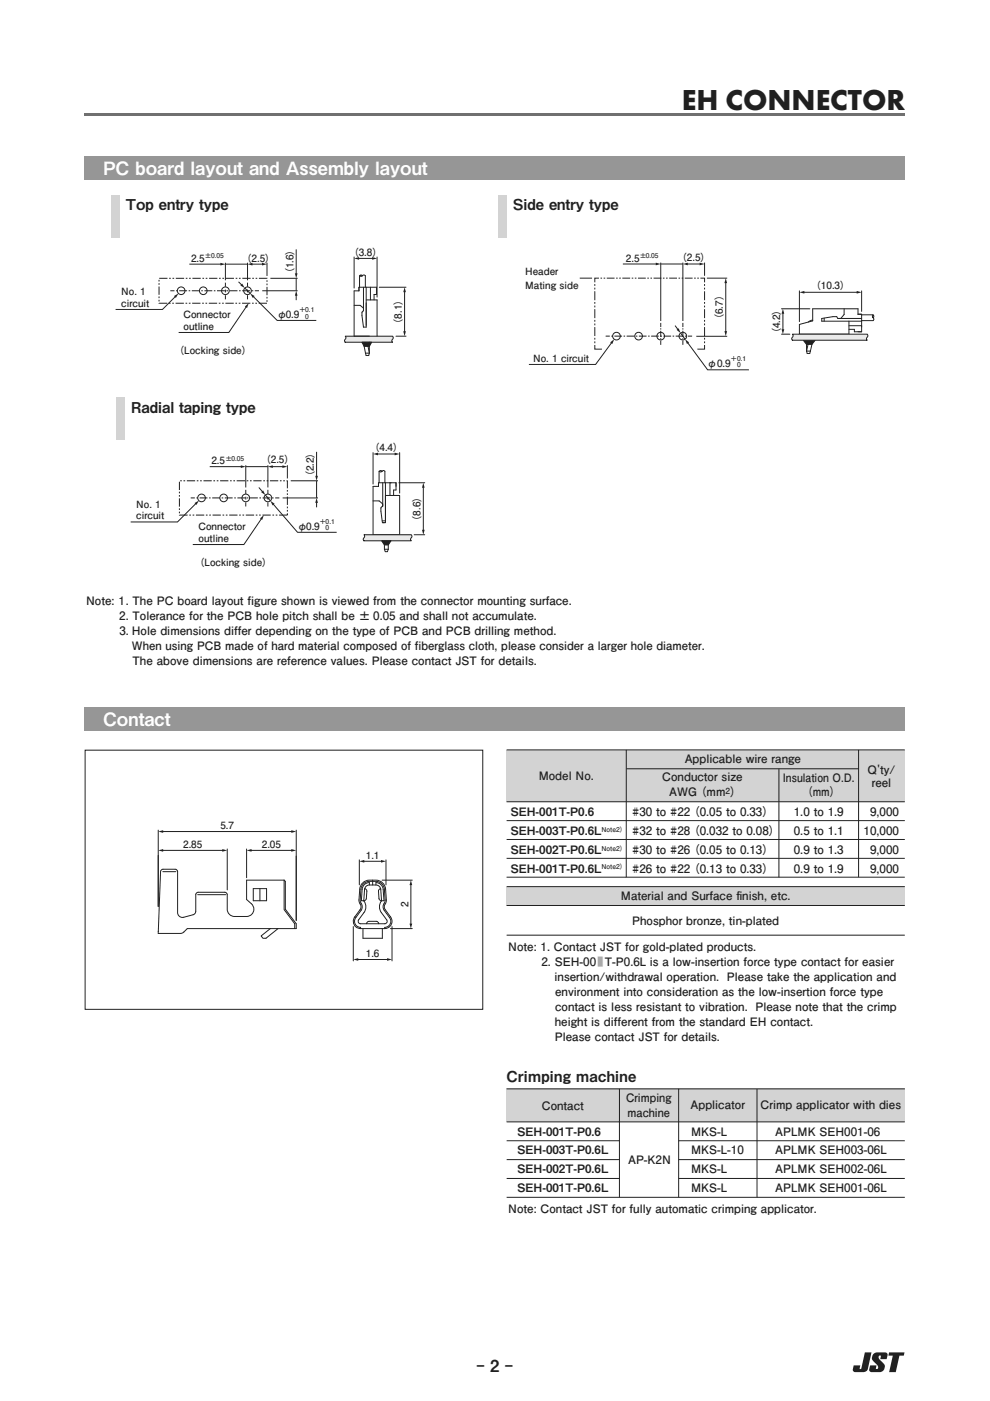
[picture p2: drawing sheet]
<svg xmlns="http://www.w3.org/2000/svg" width="210mm" height="297mm" viewBox="0 0 210 297" stroke-linecap="round" stroke-linejoin="round" font-family="sans-serif">
<g fill="#231f20">
<path d="M188.6 286.7h3.3l-.2 .7h-.9l-.8 3.5h-1.4l.8-3.5h-1z"/>
<path d="M183.4 286.7h1.4l-.7 3.6a.98 .98 0 0 1-1.1 .6h-1.6a.49 .49 0 0 1-.5-.6l.2-.8h1.4l-.2 .7h.3z"/>
<path d="M185.4 287l.6-.3h1.7a.5 .5 0 0 1 .6 .6l-.2 .9h-1.4l.1-.8a.47 .47 0 0 0-.5 .4 .47 .47 0 0 0 .4 .6l.2 .2a1.22 1.22 0 0 1 .8 1.3 1.22 1.22 0 0 1-1.1 1h-1.7a.5 .5 0 0 1-.5-.6l.2-.8h1.3l-.1 .7a.47 .47 0 0 0 .5-.4 .47 .47 0 0 0-.4-.5l-.2-.2a1.25 1.25 0 0 1-.3-2.1z"/>
</g>
<path d="M18.1 159.1h84.3v54.9h-84.3z" fill-rule="evenodd" fill="#fff"/>
<path d="M18.1 159.1h84.3v54.9h-84.3z" fill="none" stroke="#231f20" stroke-width=".21"/>
<path d="M30.3 162.6h60.4v42.2h-60.4z" fill-rule="evenodd" fill="#fff"/>
<g fill="none" stroke="#231f20" stroke-width=".21">
<path d="M34.4 176.3h27.6M34.5 184.8h2.8M41.9 189.7h6M53.7 188.4h2.8v2.6h-2.8zM55.1 188.4v2.6M57.3 196.9l-1.9 1.5 .4 .5h.6l2.6-2M60.3 186.6h-8v4.1a2.92 2.92 0 0 1 1.5 1.7 1.54 1.54 0 0 1-1.5 1.9h-2.6a1.54 1.54 0 0 1-1.5-1.5v-3.1l-.3-.5h-5.9l-.4 .2-.1 .3v3.5a.77 .77 0 0 1-.6 .7l-2.2 .6a1.03 1.03 0 0 1-1-1l-.1-8.9-.4-.3-2.9 .1-.2 .4-.5 13.1h4.7a1.87 1.87 0 0 0 1.4-1h23.1v-1l-2.3-3.1v-5.9l-.2-.3v6.3l2.2 3v1M75.3 194.4a1.54 1.54 0 0 0-.2 1.6 1.54 1.54 0 0 0 1.4 .9M75.5 194.5a1.28 1.28 0 0 0-.2 1.4 1.28 1.28 0 0 0 1.2 .7v.3M76.1 195a.51 .51 0 0 0-.1 .6 .51 .51 0 0 0 .5 .3h5.1a.51 .51 0 0 0 .5-.3 .51 .51 0 0 0-.1-.6M76.5 196.9h5.1M77 196.9v2h4.1v-2"/>
<path d="M77.3 188.4l.3 .1 .2 .5-.1 1.5-.3 .4-.2 .1M77.8 195.9v-.3l.5-.3h1.5l.5 .3v.3M78.3 187.6v-.5a1.54 1.54 0 0 0-1.5 1.5l-.2 2.4h.6M79 186.6v1M79.7 187.6v-.5a1.54 1.54 0 0 1 1.6 1.5l.1 2.4h-.5l-.4-.3-.2-1.7M80.7 188.4l-.2 .1-.2 .5M82 195a3.3 3.3 0 0 1-1.4-3.5l.3-.6-.1-2.3a1.03 1.03 0 0 0-1.1-1h-1.4a1.03 1.03 0 0 0-1 1l-.1 2.5a2.05 2.05 0 0 1 0 2.4l-1.1 1.5M82.6 194.5a1.28 1.28 0 0 1 .2 1.4 1.28 1.28 0 0 1-1.2 .7v.3M82.6 194.6l-1.1-1.6a1.76 1.76 0 0 1 .2-1.9l-.2-2.6a1.8 1.8 0 0 0-1.8-1.6 2.69 2.69 0 0 0-2.9 .8l-.2 .8-.1 2.8a1.43 1.43 0 0 1 .1 1.7l-1.2 1.6M82.8 194.4a1.54 1.54 0 0 1 .2 1.6 1.54 1.54 0 0 1-1.4 .9M82.9 194.4l-1.2-1.5a1.61 1.61 0 0 1 .2-1.8l-.1-2.6a2.05 2.05 0 0 0-2.1-1.9 2.91 2.91 0 0 0-3.1 .9l-.3 1-.2 2.3 .3 .9a1.03 1.03 0 0 1 0 1.2l-1.2 1.5"/>
</g>
<g fill="#231f20">
<path d="M33.6 176.3l1-.3v.6z"/>
<path d="M61.8 176l1 .3-1 .3z"/>
</g>
<path d="M33.6 176v16.2M62.8 176v19.2M34.4 180.3h12.9M48.2 180v8.7" fill="none" stroke="#231f20" stroke-width=".21"/>
<g fill="#231f20">
<path d="M33.6 180.3l1-.3v.6z"/>
<path d="M47.1 180l1.1 .3-1.1 .3z"/>
</g>
<path d="M52.3 180v6.1M53.2 180.3h8.8M62.8 181.5v13.7" fill="none" stroke="#231f20" stroke-width=".21"/>
<g fill="#231f20">
<path d="M52.3 180.3l1.1-.3v.6z"/>
<path d="M61.8 180l1 .3-1 .3z"/>
</g>
<path d="M75.8 203.4h6.5" fill="none" stroke="#231f20" stroke-width=".21"/>
<g fill="#231f20">
<path d="M74.9 203.4l1.1-.3v.6z"/>
<path d="M82.1 203.1l1 .3-1 .3z"/>
</g>
<path d="M74.9 196.5v7.2M81 186.6h6.4M82.8 196.9h4.6M83.1 196.5v7.2M87.1 187.5v8.5" fill="none" stroke="#231f20" stroke-width=".21"/>
<g fill="#231f20">
<path d="M86.9 195.8h.5l-.3 1.1z"/>
<path d="M87.1 186.6l.3 1.1h-.5z"/>
</g>
<path d="M77.1 182.6h3.9" fill="none" stroke="#231f20" stroke-width=".21"/>
<g fill="#231f20">
<path d="M76.2 182.6l1.1-.3v.6z"/>
<path d="M80.8 182.3l1.1 .3-1.1 .3z"/>
</g>
<path d="M76.2 182.3v5.3M81.9 182.3v5.3" fill="none" stroke="#231f20" stroke-width=".21"/>
<path d="M18 24h173.9v.6h-173.9z" fill="#6f7073"/>
<path d="M18 150h173.9v5h-173.9z" fill="#949699"/>
<g fill="#d2d3d5">
<path d="M107.4 159h84.5v11h-84.5z"/>
<path d="M107.4 188h84.5v4h-84.5z"/>
</g>
<g fill="none" stroke="#231f20" stroke-width=".21">
<path d="M107.4 159h84.5M132.8 159v27M182.1 159v27M107.4 170h84.5M107.4 174h84.5M107.4 178h84.5M132.8 163h49.3M165.2 163v23M107.4 188h84.5M107.4 198.3h84.5M107.4 192h84.5M107.4 182h84.5"/>
<path d="M107.4 186h84.5"/>
</g>
<path d="M107.5 230.9h84.4v7h-84.4z" fill="#d2d3d5"/>
<path d="M107.5 230.9h84.4M107.5 237.9h84.4M131.4 230.9v23M143.9 230.9v23M160.6 230.9v23M107.5 245.9h23.9M107.5 249.9h23.9M107.5 241.9h23.9M107.5 253.9h84.4M143.9 241.9h48M143.9 245.9h48M143.9 249.9h48" fill="none" stroke="#231f20" stroke-width=".21"/>
<path d="M18 33h173.9v5h-173.9z" fill="#949699"/>
<path d="M47.8 55.7v3.7M47.8 59.9v.9M53.4 56h2.4M56.6 55.7v2.8M47.8 62.6v.9" fill="none" stroke="#231f20" stroke-width=".21"/>
<path d="M47.8 61.4v.9" fill="none" stroke="#231f20" stroke-width=".21" stroke-dasharray=".6 .6" stroke-linecap="butt"/>
<g fill="#231f20">
<path d="M52.5 56l1-.3v.6z"/>
<path d="M55.6 55.7l1 .3-1 .3z"/>
</g>
<path d="M40.2 56h6.7M47.8 56h4.7" fill="none" stroke="#231f20" stroke-width=".21"/>
<path d="M46.8 55.7l1 .3-1 .3z" fill="#231f20"/>
<path d="M50.6 59.8l.7 .7M52.5 55.7v3.7M52.5 59.9v.9M36.1 61.6h.9M52.5 62.6v.9M54 61.6h.9" fill="none" stroke="#231f20" stroke-width=".21"/>
<path d="M52.5 61.4v.9" fill="none" stroke="#231f20" stroke-width=".21" stroke-dasharray=".6 .6" stroke-linecap="butt"/>
<path d="M53.7 61.6h-.5" fill="none" stroke="#231f20" stroke-width=".21" stroke-dasharray=".3 .3" stroke-linecap="butt"/>
<path d="M53 61.6h-15.8" fill="none" stroke="#231f20" stroke-width=".21" stroke-dasharray="1.7 .3 .3 .3" stroke-linecap="butt"/>
<path d="M51.4 60.1l.5 1-.9-.6z" fill="#231f20"/>
<path d="M51.9 61.1l1.2 1.1M53.7 62.8l5.1 5.1h8.3" fill="none" stroke="#231f20" stroke-width=".21"/>
<path d="M53.1 62.2l.9 .6-.4 .4z" fill="#231f20"/>
<g fill="none" stroke="#231f20" stroke-width=".21">
<path d="M62.8 52.9v5.2"/>
<circle cx="38.4" cy="61.6" r=".81"/>
<circle cx="43.1" cy="61.6" r=".81"/>
<circle cx="47.8" cy="61.6" r=".81"/>
<circle cx="52.5" cy="61.6" r=".81"/>
</g>
<path d="M62.5 58h.6l-.3 1z" fill="#231f20"/>
<path d="M62.8 59v2.6M62.8 62.5v1.1" fill="none" stroke="#231f20" stroke-width=".21"/>
<path d="M62.8 61.6l.3 1.1h-.6z" fill="#231f20"/>
<path d="M57.3 59h5.8M52.3 65l-3.8 5.5h-10.6M55.6 61.6h7.5" fill="none" stroke="#231f20" stroke-width=".21"/>
<path d="M33.7 59h22.9v5.3h-22.9z" fill="none" stroke="#231f20" stroke-width=".21" stroke-dasharray="1.8 .4 .4 .4 .4 .4" stroke-linecap="butt"/>
<path d="M51.9 65l.9-.7-.4 1z" fill="#231f20"/>
<path d="M37.2 62.8l-2.7 2.8h-10" fill="none" stroke="#231f20" stroke-width=".21"/>
<path d="M36.9 62.8l1-.6-.6 1z" fill="#231f20"/>
<path d="M73.2 71.3h10.1l.1 .3a.64 .64 0 0 0-.2 .9h-10a.64 .64 0 0 1 .2-.9z" fill="#e7e8e9"/>
<g fill="none" stroke="#231f20" stroke-width=".21">
<path d="M76.3 58.5v2.4M76.9 58.5l-.3-.2-.3 .2 .3 .1 .5-.3 .4 .2v2.4M73.2 71.3h10.1l.1 .3a.64 .64 0 0 0-.2 .9h-10a.64 .64 0 0 1 .2-.9zM75.1 64.7h1.3l.7 .6M76.1 61.7v-.8h3.8v1.5h-.6v1.2M76.1 61.7h-1v9.6h3.2M76.1 60.9v.8M77.4 72.6l-.2 .7 .5 2.1h.5l.1-.5-.3-1.6 .2-.7M77.7 60.9v8.5h-.6l-.3-2.5v-.7l.3-.4v-4.9M77.7 63.6h2.3v7.7M78.3 72.6v2.3h-.8M78.6 60.9v2.7"/>
<path d="M85.8 61.8v8.6"/>
</g>
<g fill="#231f20">
<path d="M85.5 70.2h.6l-.3 1.1z"/>
<path d="M85.8 60.9l.3 1h-.6z"/>
</g>
<path d="M76 54.8h3.1M80.4 60.9h5.7M84 71.3h2.1" fill="none" stroke="#231f20" stroke-width=".21"/>
<g fill="#231f20">
<path d="M75.1 54.8l1.1-.3v.6z"/>
<path d="M78.9 54.5l1.1 .3-1.1 .3z"/>
</g>
<path d="M75.1 54.5v6.6M80 54.5v8.5" fill="none" stroke="#231f20" stroke-width=".21"/>
<path d="M76.8 72.6h2l-.5 .8h-1.1z" fill="#231f20"/>
<path d="M76.8 72.6h2l-.5 .8h-1.1zM128.5 71.3h.8M143.2 69l.6 .9M145.9 71.3h.9" fill="none" stroke="#231f20" stroke-width=".21"/>
<path d="M145.6 71.3h-.5" fill="none" stroke="#231f20" stroke-width=".21" stroke-dasharray=".3 .3" stroke-linecap="butt"/>
<path d="M144.9 71.3h-15.4" fill="none" stroke="#231f20" stroke-width=".21" stroke-dasharray="1.6 .3 .3 .3" stroke-linecap="butt"/>
<path d="M143.5 69.9l.5-.3 .3 1z" fill="#231f20"/>
<path d="M144.3 70.6l1 1.3M145.8 72.6l4.3 5.8h8.7" fill="none" stroke="#231f20" stroke-width=".21"/>
<path d="M145.3 71.9l.9 .7-.5 .3z" fill="#231f20"/>
<g fill="none" stroke="#231f20" stroke-width=".21">
<path d="M140.1 55.7v12.4M145.7 56h2.9M149.4 55.7v2.8M140.1 68.5v.8M140.1 72.2v.9"/>
<circle cx="130.8" cy="71.3" r=".81"/>
<circle cx="135.4" cy="71.3" r=".81"/>
<circle cx="140.1" cy="71.3" r=".81"/>
<circle cx="144.8" cy="71.3" r=".81"/>
</g>
<path d="M140.1 69.6v.4" fill="none" stroke="#231f20" stroke-width=".21" stroke-dasharray=".3 .3" stroke-linecap="butt"/>
<path d="M140.1 70.1v2" fill="none" stroke="#231f20" stroke-width=".21" stroke-dasharray="1.3 .3 .3 .3" stroke-linecap="butt"/>
<g fill="#231f20">
<path d="M144.8 56l1.1-.3v.6z"/>
<path d="M148.4 55.7l1 .3-1 .3z"/>
</g>
<path d="M132.1 56h7.2M140.1 56h4.7" fill="none" stroke="#231f20" stroke-width=".21"/>
<path d="M139.1 55.7l1 .3-1 .3z" fill="#231f20"/>
<path d="M144.8 55.7v12.4M149.9 59h4.3M153.9 59.8v10.6M144.8 68.5v.8M144.8 72.2v.9M147.7 71.3h6.5" fill="none" stroke="#231f20" stroke-width=".21"/>
<path d="M144.8 69.6v.4" fill="none" stroke="#231f20" stroke-width=".21" stroke-dasharray=".3 .3" stroke-linecap="butt"/>
<path d="M144.8 70.1v2" fill="none" stroke="#231f20" stroke-width=".21" stroke-dasharray="1.3 .3 .3 .3" stroke-linecap="butt"/>
<g fill="#231f20">
<path d="M153.7 70.2h.5l-.3 1.1z"/>
<path d="M153.9 59l.3 1h-.5z"/>
</g>
<path d="M123 59h2.6M127 59h-.8v.9M148.6 59h.8v.9M126.2 73.1v.9h1.5M129.8 72.6l-3.5 4.7h-14.1M149.4 73.1v.9h-1.5" fill="none" stroke="#231f20" stroke-width=".21"/>
<path d="M126.2 60.2v1.4M149.4 72.8v-1.4" fill="none" stroke="#231f20" stroke-width=".21" stroke-dasharray=".4 .4 .4 .4" stroke-linecap="butt"/>
<path d="M126.2 61.8v11.2M149.4 71.2v-11.2" fill="none" stroke="#231f20" stroke-width=".21" stroke-dasharray="1.9 .4 .4 .4 .4 .4" stroke-linecap="butt"/>
<path d="M148.2 59h-1.1" fill="none" stroke="#231f20" stroke-width=".21" stroke-dasharray=".3 .3 .3 .3" stroke-linecap="butt"/>
<path d="M146.9 59h-19.7" fill="none" stroke="#231f20" stroke-width=".21" stroke-dasharray="1.7 .3 .3 .3 .3 .3" stroke-linecap="butt"/>
<path d="M129.4 72.6l.9-.7-.4 1z" fill="#231f20"/>
<path d="M169.6 61.7v6.5M170.4 62h11.5M174.8 67.5v.6M179 65.5v1.2l-.7 .8M180.1 69.1h2.7v.2M182 66.6h.8v3.7h-1.6v-.5h-1.1M182 66.6v-1.1h-9.6v2.5l-2.8 .8v2.1h10.5v-2.8M182 66.6h.8M182.8 67.5h-5.1l-.2-.4h-.8l-2.4 .4v.6h8.5M182.8 61.7v4.3" fill="none" stroke="#231f20" stroke-width=".21"/>
<g fill="#231f20">
<path d="M169.6 62l1-.3v.6z"/>
<path d="M181.7 61.7l1.1 .3-1.1 .3z"/>
</g>
<path d="M165.8 65.5h6M165.8 70.9h1.7M166.1 66.3v3.7" fill="none" stroke="#231f20" stroke-width=".21"/>
<g fill="#231f20">
<path d="M165.8 69.8h.5l-.2 1.1z"/>
<path d="M166.1 65.5l.2 1h-.5z"/>
</g>
<path d="M171.1 72.1v2.3h.8M171.2 72.1l.2 .9-.3 1.4 .1 .6h.5l.2-.6M172 72.1l.2 .9-.3 1.4M172.4 67.9l-1 .4M182.8 66.7h2.4M185.2 67.4l.2-.3-.2-.4-.2 .4 .3 .5-.1 .4h-2.4" fill="none" stroke="#231f20" stroke-width=".21"/>
<path d="M170.4 72.1h2.5l-.7 .9h-1.1z" fill="#231f20"/>
<path d="M170.4 72.1h2.5l-.7 .9h-1.1z" fill="none" stroke="#231f20" stroke-width=".21"/>
<path d="M168.1 70.9h15.8l.2 .3a.64 .64 0 0 0-.2 .9h-15.9a.64 .64 0 0 1 .2-.9z" fill="#e7e8e9"/>
<path d="M168.1 70.9h15.8l.2 .3a.64 .64 0 0 0-.2 .9h-15.9a.64 .64 0 0 1 .2-.9zM52.1 98.6v4.8M57.7 98.9h2.4M61 98.6v2.8M52.1 103.9v.8M52.1 106.5v.9" fill="none" stroke="#231f20" stroke-width=".21"/>
<path d="M52.1 105.3v.9" fill="none" stroke="#231f20" stroke-width=".21" stroke-dasharray=".6 .6" stroke-linecap="butt"/>
<g fill="#231f20">
<path d="M56.8 98.9l1.1-.2v.5z"/>
<path d="M59.9 98.7l1.1 .2-1.1 .3z"/>
</g>
<path d="M44.5 98.9h6.8M52.1 98.9h4.7" fill="none" stroke="#231f20" stroke-width=".21"/>
<path d="M51.1 98.7l1 .2-1 .3z" fill="#231f20"/>
<path d="M56.8 98.6v4.8M40.4 105.6h.9M54.9 103.4l.8 .9M56.8 103.9v.8M56.8 106.5v.9M58.4 105.6h.8" fill="none" stroke="#231f20" stroke-width=".21"/>
<path d="M56.8 105.3v.9" fill="none" stroke="#231f20" stroke-width=".21" stroke-dasharray=".6 .6" stroke-linecap="butt"/>
<path d="M58 105.6h-.5" fill="none" stroke="#231f20" stroke-width=".21" stroke-dasharray=".3 .3" stroke-linecap="butt"/>
<path d="M57.4 105.6h-15.9" fill="none" stroke="#231f20" stroke-width=".21" stroke-dasharray="1.7 .3 .3 .3" stroke-linecap="butt"/>
<path d="M55.4 104.4l.4-.4 .5 1z" fill="#231f20"/>
<path d="M56.3 105l1 1.2M57.9 106.8l5.2 6.1h8.3" fill="none" stroke="#231f20" stroke-width=".21"/>
<path d="M57.3 106.2l.9 .6-.4 .4z" fill="#231f20"/>
<g fill="none" stroke="#231f20" stroke-width=".21">
<path d="M67.1 95.8v5.3"/>
<circle cx="42.7" cy="105.6" r=".81"/>
<circle cx="47.4" cy="105.6" r=".81"/>
<circle cx="52.1" cy="105.6" r=".81"/>
<circle cx="56.8" cy="105.6" r=".81"/>
</g>
<path d="M66.9 100.9h.5l-.3 1z" fill="#231f20"/>
<path d="M67.1 101.9v3.7M67.1 106.4v1.2" fill="none" stroke="#231f20" stroke-width=".21"/>
<path d="M67.1 105.6l.3 1h-.5z" fill="#231f20"/>
<g fill="none" stroke="#231f20" stroke-width=".21">
<path d="M80.4 99.9v2.5M81 99.9l-.3-.1-.3 .1 .3 .2 .6-.3 .3 .1v2.5M59.9 105.6h7.5M61.7 101.9h5.7M79.1 106.2h1.3l.8 .6M80.3 103.1h-1.2v10.3h5.7v-8.4h-3M80.3 103.1v-.7h3.7v1.5h-.5v1.1M80.3 102.4v.7M81.1 110.4h.7M81.5 116.5h.9l-.2 .5h-.5zM81.8 102.4v8.4h-.7l-.3-3.1 .4-.4v-4.9M83 102.4h-.3v2.6"/>
<path d="M87.8 113.4h2.3M89.8 103.2v9.3"/>
</g>
<path d="M38.1 101.9h22.9v7.3h-22.9z" fill="none" stroke="#231f20" stroke-width=".21" stroke-dasharray="1.8 .4 .4 .4 .4 .4" stroke-linecap="butt"/>
<g fill="#231f20">
<path d="M89.5 112.3h.6l-.3 1.1z"/>
<path d="M89.8 102.4l.3 1h-.6z"/>
</g>
<path d="M80 96.3h3.9M84.6 102.4h5.5" fill="none" stroke="#231f20" stroke-width=".21"/>
<g fill="#231f20">
<path d="M79.1 96.3l1.1-.3v.5z"/>
<path d="M83.7 96l1.1 .3-1.1 .2z"/>
</g>
<path d="M79.1 96v6.6M84.8 96v8.5M81.7 114.7l-.2 1.8M82.2 114.7l.2 1.8" fill="none" stroke="#231f20" stroke-width=".21"/>
<path d="M77.2 113.4h10l.2 .3a.64 .64 0 0 0-.2 .9h-10.1a.64 .64 0 0 1 .2-.9z" fill="#e7e8e9"/>
<path d="M77.2 113.4h10l.2 .3a.64 .64 0 0 0-.2 .9h-10.1a.64 .64 0 0 1 .2-.9z" fill="none" stroke="#231f20" stroke-width=".21"/>
<path d="M81 114.7h1.9l-.5 .8h-.9z" fill="#231f20"/>
<path d="M55.5 109.9l-3.8 5.6h-10.8M81 114.7h1.9l-.5 .8h-.9z" fill="none" stroke="#231f20" stroke-width=".21"/>
<path d="M55.1 109.9l.9-.7-.4 1z" fill="#231f20"/>
<path d="M41.6 106.7l-3.9 4h-10" fill="none" stroke="#231f20" stroke-width=".21"/>
<path d="M41.3 106.7l.9-.6-.5 1z" fill="#231f20"/>
<g fill="#d2d3d5">
<path d="M105.7 41.5h1.8v9h-1.8z" fill-rule="evenodd"/>
<path d="M23.5 41.4h1.8v9h-1.8z" fill-rule="evenodd"/>
<path d="M24.6 84.3h1.8v9h-1.8z" fill-rule="evenodd"/>
</g>
<text font-size="6.3" fill="#231f20" x="144.6" y="23.2">EH CONNECTOR</text>
<g font-size="3.9" fill="#fff">
<text x="18" y="37">PC board layout and Assembly layout</text>
<text x="18" y="154">Contact</text>
</g>
<text font-size="3.5" fill="#231f20" x="101" y="290.9">- 2 -</text>
<g font-size="3.2" fill="#231f20">
<text x="26.7" y="44.5">Top entry type</text>
<text x="108.9" y="44.6">Side entry type</text>
<text x="27.8" y="87.5">Radial taping type</text>
<text x="107.5" y="229.5">Crimping machine</text>
</g>
<g font-size="2.5" fill="#231f20">
<text x="18.3" y="128.3">Note: 1. The PC board layout figure shown is viewed from the connector mounting surface.</text>
<text x="25.3" y="131.5">2. Tolerance for the PCB hole pitch shall be ± 0.05 and shall not accumulate.</text>
<text x="25.3" y="134.7">3. Hole dimensions differ depending on the type of PCB and PCB drilling method.</text>
<text x="28" y="137.8">When using PCB made of hard material composed of fiberglass cloth, please consider a larger hole diameter.</text>
<text x="28.1" y="141">The above dimensions are reference values. Please contact JST for details.</text>
<text x="145.2" y="161.7">Applicable wire range</text>
<text x="114.3" y="165.4">Model No.</text>
<text x="140.5" y="165.7">Conductor size</text>
<text x="166" y="165.9">Insulation O.D.</text>
<text x="184" y="164">Q'ty/</text>
<text x="184.9" y="166.9">reel</text>
<text x="108.3" y="173">SEH-001T-P0.6</text>
<text x="134.1" y="173">#30 to #22（0.05 to 0.33）</text>
<text x="141.9" y="168.9">AWG (mm )</text>
<text x="168.4" y="173">1.0 to 1.9</text>
<text x="170.2" y="168.7">（mm）</text>
<text x="184.6" y="173">9,000</text>
<text x="108.3" y="177">SEH-003T-P0.6L</text>
<text x="134.1" y="177">#32 to #28（0.032 to 0.08）</text>
<text x="168.4" y="177">0.5 to 1.1</text>
<text x="183.2" y="177">10,000</text>
<text x="108.3" y="181">SEH-002T-P0.6L</text>
<text x="108.3" y="185.1">SEH-001T-P0.6L</text>
<text x="134.1" y="181">#30 to #26（0.05 to 0.13）</text>
<text x="134.1" y="185.1">#26 to #22（0.13 to 0.33）</text>
<text x="168.4" y="181">0.9 to 1.3</text>
<text x="168.4" y="185">0.9 to 1.9</text>
<text x="184.6" y="181">9,000</text>
<text x="184.6" y="185">9,000</text>
<text x="131.7" y="190.9">Material and Surface f</text>
<text x="156.2" y="190.9">inish, etc.</text>
<text x="134.1" y="196.1">Phosphor bronze, tin-plated</text>
<text x="107.8" y="201.6">Note: 1. Contact JST for gold-plated products.</text>
<text x="107.8" y="208">insertion/withdrawal operation. Please take the application and</text>
<text x="107.8" y="211.1">environment into consideration as the low-insertion force type</text>
<text x="107.8" y="214.3">contact is less resistant to vibration. Please note that the crimp</text>
<text x="107.8" y="217.5">height is different from the standard EH contact.</text>
<text x="117.7" y="220.7">Please contact JST for details.</text>
<text x="132.8" y="233.7">Crimping</text>
<text x="114.9" y="235.3">Contact</text>
<text x="133.1" y="236.9">machine</text>
<text x="146.5" y="235.1">Applicator</text>
<text x="161.3" y="235.1">Crimp applicator with dies</text>
<text x="109.8" y="240.8">SEH-001T-P0.6</text>
<text x="109.8" y="244.8">SEH-003T-P0.6L</text>
<text x="146.6" y="240.8">MKS-L</text>
<text x="146.6" y="244.8">MKS-L-10</text>
<text x="164.4" y="240.8">APLMK SEH001-06</text>
<text x="164.4" y="244.8">APLMK SEH003-06L</text>
<text x="109.8" y="248.8">SEH-002T-P0.6L</text>
<text x="133.2" y="246.8">AP-K2N</text>
<text x="146.6" y="248.8">MKS-L</text>
<text x="164.4" y="248.8">APLMK SEH002-06L</text>
<text x="107.8" y="257.2">Note: Contact JST for fully automatic crimping applicator.</text>
<text x="109.8" y="252.8">SEH-001T-P0.6L</text>
<text x="146.6" y="252.8">MKS-L</text>
<text x="164.4" y="252.8">APLMK SEH001-06L</text>
</g>
<text font-size="2.5" fill="#fff" x="107.8" y="204.8">Note :2. SEH-00■T-P0.6L is a low-insertion force type contact for easier</text>
<g font-size="2.1" fill="#231f20">
<text x="40.5" y="55.5">2.5</text>
<text x="52.3" y="55.5">(2.5)</text>
<text x="62.3" y="58" transform="rotate(-90 62.3 58)">(1.6)</text>
<text x="75" y="54.2">(3.8)</text>
<text x="111.4" y="58.4">Header</text>
<text x="132.8" y="55.5">2.5</text>
<text x="144.6" y="55.3">(2.5)</text>
<text x="25.7" y="62.6">No. 1</text>
<text x="25.7" y="65.1">circuit</text>
<text x="111.4" y="61.2">Mating side</text>
<text x="173.1" y="61.4">(10.3)</text>
<text x="38.9" y="67.5">Connector</text>
<text x="38.9" y="70">outline</text>
<text x="58.8" y="67.4">φ0.9</text>
<text x="85.2" y="68.6" transform="rotate(-90 85.2 68.6)">(8.1)</text>
<text x="153.3" y="67.6" transform="rotate(-90 153.3 67.6)">(6.7)</text>
<text x="165.5" y="70.7" transform="rotate(-90 165.5 70.7)">(4.2)</text>
<text x="38" y="75.1">(Locking side)</text>
<text x="113.1" y="76.8">No. 1 circuit</text>
<text x="150" y="77.7">φ0.9</text>
<text x="79.4" y="95.7">(4.4)</text>
<text x="44.8" y="98.4">2.5</text>
<text x="56.4" y="98.2">(2.5)</text>
<text x="66.5" y="101" transform="rotate(-90 66.5 101)">(2.2)</text>
<text x="28.9" y="107.7">No. 1</text>
<text x="28.9" y="110.1">circuit</text>
<text x="42.1" y="112.5">Connector</text>
<text x="63.1" y="112.3">φ0.9</text>
<text x="89.2" y="110.4" transform="rotate(-90 89.2 110.4)">(8.6)</text>
<text x="42.1" y="114.9">outline</text>
<text x="42.3" y="120">(Locking side)</text>
<text x="38.8" y="179.8">2.85</text>
<text x="46.7" y="175.8">5.7</text>
<text x="55.5" y="179.8">2.05</text>
<text x="77.6" y="182.1">1.1</text>
<text x="86.6" y="192.3" transform="rotate(-90 86.6 192.3)">2</text>
<text x="77.6" y="202.9">1.6</text>
</g>
<text font-size="1.8" fill="#231f20" x="153.9" y="168.4">2</text>
<g font-size="1.4" fill="#231f20">
<text x="43.5" y="54.8">±0.05</text>
<text x="135.7" y="54.8">±0.05</text>
<text x="63.4" y="66.1">＋0.1</text>
<text x="64.8" y="67.6">0</text>
<text x="155" y="76.5">＋0.1</text>
<text x="155" y="77.9">0</text>
<text x="47.8" y="97.7">±0.05</text>
<text x="67.8" y="111.1">＋0.1</text>
<text x="69.1" y="112.5">0</text>
<text x="127.6" y="176.3">Note2）</text>
<text x="127.6" y="180.3">Note2）</text>
<text x="127.6" y="184.3">Note2）</text>
</g>
</svg>
